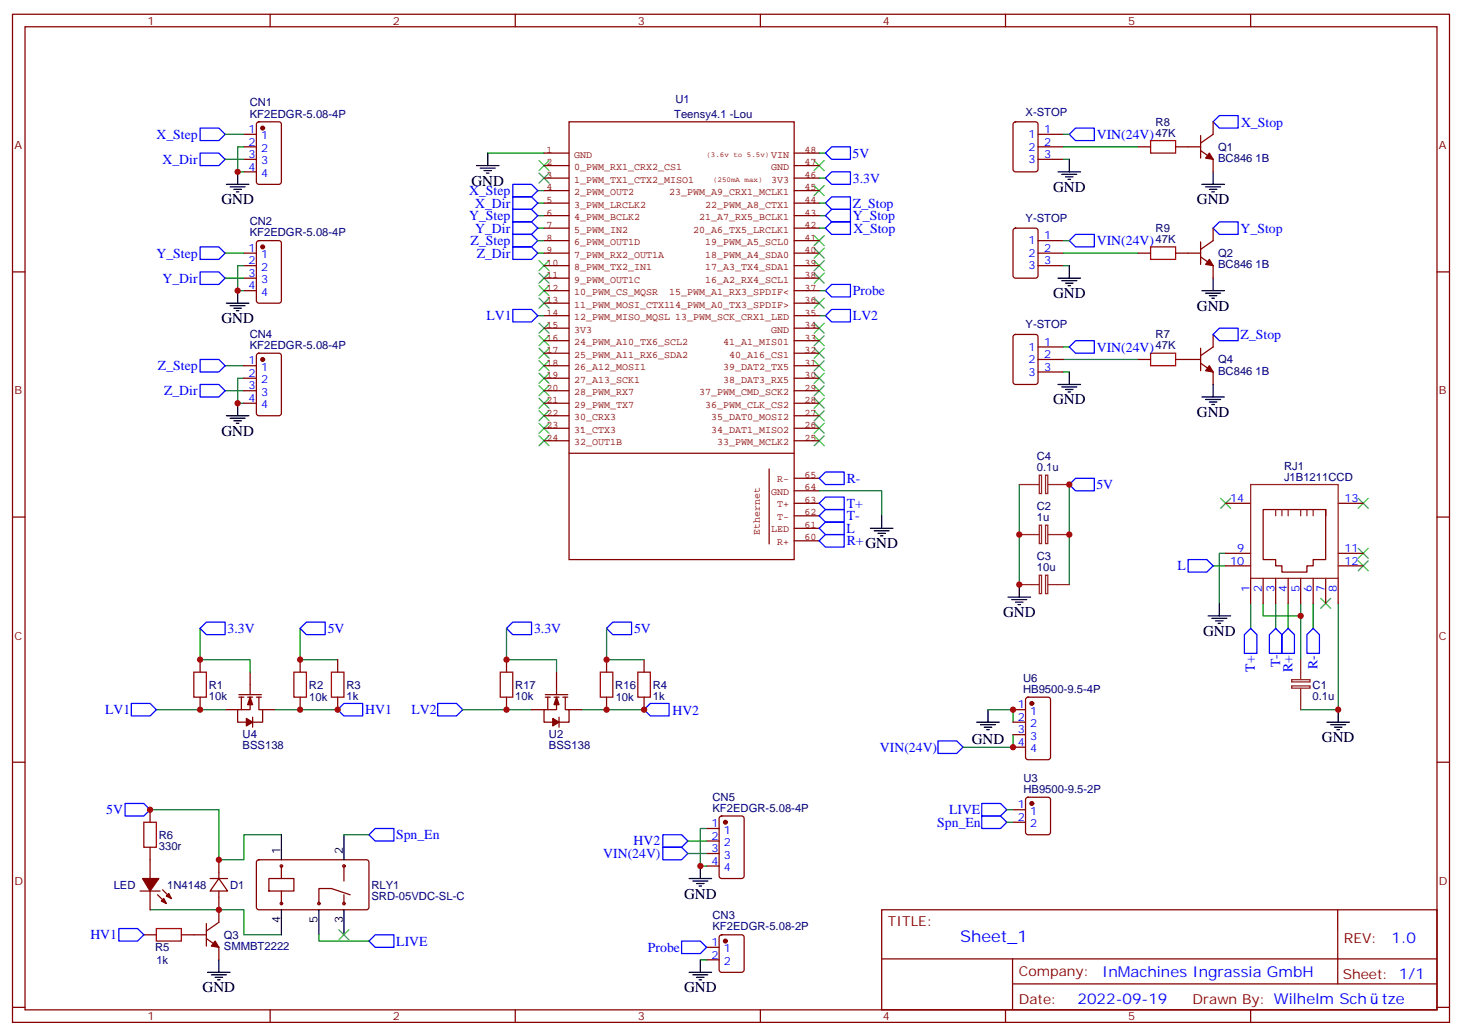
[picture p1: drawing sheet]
<svg xmlns="http://www.w3.org/2000/svg" width="412mm" height="292mm" viewBox="0 0 412 292" stroke-linecap="round" stroke-linejoin="round" font-family="sans-serif">
<g fill="none" stroke="#870000" stroke-width=".35">
<path d="M3.5 4h405.4v284.4h-405.4zM7.1 7.5h398.2v277.3h-398.2zM76.2 4v3.5M145.3 4v3.5M214.5 4v3.5M283.6 4v3.5M352.8 4v3.5M68.8 37.9h3.5M72.6 34.6l.4-.2h5.7l.6 .4 .1 16.5-.5 .6-5.9 .1-.6-.5-.1-16.4zM286 34.6l.5-.2h5.6l.7 .4v13l-.5 .6-5.8 .1-.7-.5v-12.9zM292.8 37.9h7.1M338.7 38.2v6.4"/>
<path d="M342.2 34.4v3.5l-3.5 2.5M68.8 41.4h3.5M68.8 44.9h3.5M68.8 48.5h3.5M292.8 41.4h7.1M292.8 44.9h7.1M321 41.4h3.6M331.6 41.4h7.1M338.7 42.5l3.5 2.4v3.6M3.5 76.7h3.6M68.8 71.4h3.5M68.8 74.9h3.5"/>
<path d="M68.8 78.5h3.5M72.6 68.1l.4-.2h5.7l.6 .4 .1 16.5-.5 .7h-5.9l-.6-.4-.1-16.5zM286 64.6l.5-.3h5.6l.7 .5v13l-.5 .6-5.8 .1-.7-.5v-12.9zM292.8 67.9h7.1M292.8 71.4h7.1M292.8 74.9h7.1M321 71.4h3.6M331.6 71.4h7.1M338.7 72.5l3.5 2.4v3.6M338.7 68.2v6.4M342.2 64.3v3.6l-3.5 2.4M405.3 76.7h3.6"/>
<path d="M68.8 82h3.5M72.6 99.8l.4-.2h5.7l.6 .5 .1 16.5-.5 .6-5.9 .1-.6-.5-.1-16.5zM286 94.5l.5-.2h5.6l.7 .5v12.9l-.5 .7h-5.8l-.7-.4v-13zM292.8 97.9h7.1M338.7 98.2v6.4M342.2 94.3v3.6l-3.5 2.4M68.8 103.2h3.5M68.8 106.7h3.5M68.8 110.2h3.5M68.8 113.7h3.5M292.8 101.4h7.1M292.8 104.9h7.1"/>
<path d="M321 101.4h3.6M331.6 101.4h7.1M338.7 102.4l3.5 2.5v3.5M3.5 145.8h3.6M345.7 142h7.1M345.7 156.1h7.1M345.7 159.6h7.1M373.9 143.7h-17.6v14.1h3.5v1.8h1.8v1.8h7.1v-1.8h1.7v-1.8h3.5v-14.1v1.8M377.5 142h7M377.5 156.1h7M377.5 159.6h7M405.3 145.8h3.6"/>
<path d="M352.8 163.1v7.1M356.3 163.1v7.1M359.8 163.1v7.1M363.4 163.1v7.1M366.9 163.1v7.1M370.4 163.1v7.1M373.9 163.1v7.1M377.5 163.1v7.1M56.4 186.1v3.5M56.4 196.6v3.6M67.4 196.6h1.4M67.4 195.9h6.3"/>
<path d="M68.1 196.6v3.6M69.8 196.6h1.5M70.6 196.6v3.6h-3.6v3.5h3.6M70.6 189.6v6.3M72.3 196.6h1.4M73 196.6v3.6h1.1v3.5h-2.8M84.7 186.1v3.5M84.7 196.6v3.6M95.2 186.1v3.5M95.2 196.6v3.6M142.9 186.1v3.5M142.9 196.6v3.6"/>
<path d="M153.8 196.6h1.4M153.8 195.9h6.4M154.5 196.6v3.6M156.3 196.6h1.4M157 196.6v3.6h-3.5v3.5h3.5M157 189.6v6.3M158.7 196.6h1.5M159.5 196.6v3.6h1v3.5h-2.8M171.1 186.1v3.5M171.1 196.6v3.6M181.7 186.1v3.5M181.7 196.6v3.6"/>
<path d="M289.5 196.8l.5-.2h5.6l.7 .5v16.5l-.4 .6-5.9 .1-.7-.5v-16.5zM3.5 215h3.6M63.5 200.2h3.5M71.3 202.3v2.8M74.1 200.2h3.5M149.9 200.2h3.6M157.7 202.3v2.8M160.5 200.2h3.5M285.8 200.2h3.5M285.8 203.7h3.5M285.8 207.2h3.5M285.8 210.7h3.5"/>
<path d="M405.3 215h3.6M42.3 228.4v3.5M42.3 239v8.8M199.3 233.7h3.5M199.3 237.2h3.5M203.1 230.4l.5-.2h5.6l.6 .4 .1 16.5-.5 .6-5.8 .1-.7-.5-.1-16.4zM285.8 228.4h3.5M285.8 231.9h3.5M289.5 225.1l.5-.2h5.6l.7 .4v9.4l-.4 .7h-5.9l-.7-.4v-9.4zM39.5 251.3h5.7M42.3 251.3v5.3M44.4 252.4l2.5 2.4"/>
<path d="M45.9 251l2.4 2.4M59.3 247.8h4.9M61.7 247.8l2.5 3.5h-4.9zM61.7 242.5v5.3M61.7 251.3v8.8l-3.5 2.5M72.6 242.7l.4-.2 30.6 .1 .5 .6-.1 13-.6 .4-30.6-.1-.5-.6v-12.7zM75.8 247.8h7.1v3.5h-7.1zM79.4 244.3v3.5M79.4 251.3v3.5M97 244.3v4.2M97 252.4v2.4M98.8 252.4l-5.3-1.8h-3.5v4.2"/>
<path d="M199.3 240.7h3.5M199.3 244.3h3.5M248.7 256.6h156.6v28.2h-156.6zM377.3 256.6v20.9M40.6 263.7h3.5M51.2 263.7h7M58.2 264.7l3.5 2.5v3.5M58.2 260.5v6.3M199.3 267.2h3.5M199.3 270.7h3.5M203.1 263.9l.5-.2h5.6l.6 .4 .1 9.4-.5 .7h-5.8l-.7-.4-.1-9.4zM248.7 270.5h156.5"/>
<path d="M285.6 277.5h119.6M285.6 270.5v14.1M3.5 284.1h3.6M76.2 284.8v3.6M145.3 284.8v3.6M214.5 284.8v3.6M283.6 284.8v3.6M352.8 284.8v3.6M405.3 284.1h3.6"/>
<circle cx="79.4" cy="254.8" r=".35"/>
<circle cx="79.4" cy="244.3" r=".35"/>
<circle cx="90" cy="254.8" r=".35"/>
<circle cx="97" cy="254.8" r=".35"/>
<circle cx="97" cy="244.3" r=".35"/>
</g>
<g fill="none" stroke="#00f" stroke-width=".35">
<path d="M56.4 36.1h5.3l1.8 1.8-1.8 1.8h-5.3zM303.4 36.1h5.3v3.6h-5.3l-1.8-1.8zM342.2 34.4l1.8-1.8h5.2v3.5h-5.2zM56.4 43.2h5.3l1.8 1.7-1.8 1.8h-5.3zM144.6 59.1h5.3l1.8 1.7-1.8 1.8h-5.3zM144.6 52h5.3l1.8 1.8-1.8 1.7h-5.3zM144.6 55.5h5.3l1.8 1.8-1.8 1.8h-5.3zM232.8 43.2l1.8-1.8h5.3v3.5h-5.3zM232.8 50.2l1.8-1.7h5.3v3.5h-5.3zM232.8 57.3l1.8-1.8h5.3v3.6h-5.3zM56.4 69.6h5.3l1.8 1.8-1.8 1.8h-5.3zM56.4 76.7h5.3l1.8 1.8-1.8 1.7h-5.3z"/>
<path d="M144.6 62.6h5.3l1.8 1.7-1.8 1.8h-5.3zM144.6 66.1h5.3l1.8 1.8-1.8 1.7h-5.3zM144.6 69.6h5.3l1.8 1.8-1.8 1.8h-5.3zM232.8 60.8l1.8-1.7h5.3v3.5h-5.3zM232.8 64.3l1.8-1.7h5.3v3.5h-5.3zM301.6 67.9l1.8-1.8h5.3v3.5h-5.3zM342.2 64.3l1.8-1.7h5.2v3.5h-5.2zM144.6 87.3h5.3l1.8 1.7-1.8 1.8h-5.3zM232.8 89l1.8-1.7h5.3v3.5h-5.3zM232.8 82l1.8-1.8h5.3v3.5h-5.3zM301.6 97.9l1.8-1.8h5.3v3.5h-5.3zM342.2 94.3l1.8-1.7h5.2v3.5h-5.2z"/>
<path d="M56.4 108.4h5.3l1.8 1.8-1.8 1.8h-5.3zM56.4 101.4h5.3l1.8 1.8-1.8 1.7h-5.3zM231.1 134.9l1.7-1.8h5.3v3.6h-5.3zM303.4 134.9h5.3v3.5h-5.3l-1.8-1.7zM231.1 149l1.7-1.8h5.3v3.6h-5.3zM231.1 152.5l1.7-1.7h5.3v3.5h-5.3zM231.1 145.5l1.7-1.8h5.3v3.5h-5.3zM231.1 142l1.7-1.8h5.3v3.5h-5.3zM335.1 157.8h5.3l1.8 1.8-1.8 1.8h-5.3zM56.4 177.2l1.8-1.7h5.3v3.5h-5.3zM84.7 177.2l1.7-1.7h5.3v3.5h-5.3zM142.9 177.2l1.7-1.7h5.3v3.5h-5.3z"/>
<path d="M171.1 177.2l1.8-1.7h5.3v3.5h-5.3zM352.8 177.2l1.7 1.8v5.3h-3.5v-5.3zM359.8 177.2l1.8 1.8v5.3h-3.5v-5.3zM363.4 177.2l1.7 1.8v5.3h-3.5v-5.3zM370.4 177.2l1.8 1.8v5.3h-3.5v-5.3zM37 198.4h5.3l1.8 1.8-1.8 1.7h-5.3zM123.5 198.4h5.3l1.7 1.8-1.7 1.7h-5.3zM95.2 200.2l1.8-1.8h5.3v3.5h-5.3zM181.7 200.2l1.7-1.8h5.3v3.5h-5.3zM264.6 209h5.3l1.7 1.7-1.7 1.8h-5.3zM35.3 226.6h5.3l1.7 1.8-1.7 1.8h-5.3zM104.1 235.4l1.7-1.7h5.3v3.5h-5.3z"/>
<path d="M187 235.4h5.3l1.7 1.8-1.7 1.8h-5.3zM187 239h5.3l1.7 1.7-1.7 1.8h-5.3zM276.9 226.6h5.3l1.8 1.8-1.8 1.8h-5.3zM276.9 230.2h5.3l1.8 1.7-1.8 1.8h-5.3zM33.5 261.9h5.3l1.8 1.8-1.8 1.7h-5.3zM104.1 265.4l1.7-1.7h5.3v3.5h-5.3zM192.3 265.4h5.3l1.7 1.8-1.7 1.8h-5.3z"/>
</g>
<g fill="none" stroke="#000" stroke-width=".35">
<path d="M63.9 52h6.3M64.9 52.7h4.2M66 53.4h2.1M66.7 54.1h.7M67 48.5v3.5M134.4 46.7h6.4M135.5 47.4h4.2M136.5 48.1h2.1M137.2 48.8h.7M137.6 43.2v3.5M298.4 48.5h6.4M299.5 49.2h4.2"/>
<path d="M300.6 49.9h2.1M301.3 50.6h.7M301.6 44.9v3.6M339 52h6.4M340.1 52.7h4.2M341.1 53.4h2.2M341.8 54.1h.7M342.2 48.5v3.5M298.4 78.5h6.4M299.5 79.2h4.2M300.6 79.9h2.1M301.6 74.9v3.6"/>
<path d="M342.2 78.5v3.5M63.9 85.5h6.3M64.9 86.2h4.2M66 86.9h2.1M66.7 87.6h.7M67 82v3.5M301.3 80.6h.7M339 82h6.4M340.1 82.7h4.2M341.1 83.4h2.2M341.8 84.1h.7M63.9 117.3h6.3"/>
<path d="M64.9 118h4.2M66 118.7h2.1M66.7 119.4h.7M67 113.7v3.6M298.4 108.4h6.4M299.5 109.1h4.2M300.6 109.9h2.1M301.3 110.6h.7M301.6 104.9v3.5M339 112h6.4M340.1 112.7h4.2M341.1 113.4h2.2"/>
<path d="M341.8 114.1h.7M342.2 108.4v3.6M245.5 149h6.4M246.6 149.7h4.2M247.6 150.4h2.2M248.4 151.1h.7M248.7 145.5v3.5M284.3 168.4h6.4M285.4 169.1h4.2M286.5 169.8h2.1M287.2 170.5h.7M287.5 164.9v3.5"/>
<path d="M340.8 173.7h6.3M341.8 174.4h4.3M342.9 175.1h2.1M343.6 175.8h.7M344 170.2v3.5M275.5 203.7h6.4M276.6 204.4h4.2M277.6 205.1h2.2M278.3 205.8h.7M278.7 200.2v3.5M374.3 203.7h6.3M375.4 204.4h4.2"/>
<path d="M376.4 205.1h2.1M377.1 205.8h.7M377.5 200.2v3.5M79.4 235.4v7.1M97 235.4v7.1M79.4 256.6v7.1M90 256.6v7.1M97 256.6v7.1M194.4 247.8h6.3M195.4 248.5h4.3M196.5 249.2h2.1M197.2 249.9h.7"/>
<path d="M197.6 244.3v3.5M58.6 274.2h6.3M59.6 275h4.3M60.7 275.7h2.1M61.4 276.4h.7M61.7 270.7v3.5M194.4 274.2h6.3M195.4 275h4.3M196.5 275.7h2.1M197.2 276.4h.7M197.6 270.7v3.5"/>
</g>
<g fill="none" stroke="#3c3" stroke-width=".35">
<path d="M152 45.3l2.9 2.8M152 48.8l2.9 2.8M154.9 45.3l-2.9 2.8M154.9 48.8l-2.9 2.8M229.7 45.3l2.8 2.8M229.7 52.4l2.8 2.8M232.5 45.3l-2.8 2.8M232.5 52.4l-2.8 2.8M152 77l2.9 2.9M152 73.5l2.9 2.8M154.9 77l-2.9 2.9M154.9 73.5l-2.9 2.8"/>
<path d="M229.7 77l2.8 2.9M229.7 66.5l2.8 2.8M229.7 70l2.8 2.8M229.7 73.5l2.8 2.8M232.5 77l-2.8 2.9M232.5 66.5l-2.8 2.8M232.5 70l-2.8 2.8M232.5 73.5l-2.8 2.8M152 98.2l2.9 2.8M152 84.1l2.9 2.8M152 80.6l2.9 2.8M152 94.7l2.9 2.8"/>
<path d="M152 91.2l2.9 2.8M154.9 98.2l-2.9 2.8M154.9 84.1l-2.9 2.8M154.9 80.6l-2.9 2.8M154.9 94.7l-2.9 2.8M154.9 91.2l-2.9 2.8M229.7 94.7l2.8 2.8M229.7 91.2l2.8 2.8M229.7 84.1l2.8 2.8M229.7 98.2l2.8 2.8M232.5 94.7l-2.8 2.8M232.5 91.2l-2.8 2.8"/>
<path d="M232.5 84.1l-2.8 2.8M232.5 98.2l-2.8 2.8M152 119.4l2.9 2.8M152 115.9l2.9 2.8M152 112.3l2.9 2.8M152 108.8l2.9 2.8M152 101.7l2.9 2.9M152 105.3l2.9 2.8M154.9 119.4l-2.9 2.8M154.9 115.9l-2.9 2.8M154.9 112.3l-2.9 2.8M154.9 108.8l-2.9 2.8"/>
<path d="M154.9 101.7l-2.9 2.9M154.9 105.3l-2.9 2.8M229.7 115.9l2.8 2.8M229.7 119.4l2.8 2.8M229.7 101.7l2.8 2.9M229.7 105.3l2.8 2.8M229.7 108.8l2.8 2.8M229.7 112.3l2.8 2.8M232.5 115.9l-2.8 2.8M232.5 119.4l-2.8 2.8M232.5 101.7l-2.8 2.9M232.5 105.3l-2.8 2.8"/>
<path d="M232.5 108.8l-2.8 2.8M232.5 112.3l-2.8 2.8M152 122.9l2.9 2.8M154.9 122.9l-2.9 2.8M229.7 122.9l2.8 2.8M232.5 122.9l-2.8 2.8M344.3 140.5l2.8 2.9M347.1 140.5l-2.8 2.9M383.1 140.5l2.8 2.9M383.1 154.7l2.8 2.8M383.1 158.2l2.8 2.8M385.9 140.5l-2.8 2.9"/>
<path d="M385.9 154.7l-2.8 2.8M385.9 158.2l-2.8 2.8M372.5 168.8l2.9 2.8M375.4 168.8l-2.9 2.8M95.6 262.3l2.8 2.8M98.4 262.3l-2.8 2.8"/>
</g>
<g fill="none" stroke="#008700" stroke-width=".35">
<path d="M63.5 37.9h5.3M299.9 37.9h1.7M63.5 44.9h5.3M68.8 41.4h-1.8v7.1h1.8M137.6 43.2h15.9M151.7 53.8h1.8M151.7 57.3h1.8M231.1 43.2h1.7M231.1 57.3h1.7M231.1 50.2h1.7M299.9 44.9h1.7M63.5 78.5h5.3"/>
<path d="M63.5 71.4h5.3M68.8 74.9h-1.8v7.1h1.8M151.7 60.8h1.8M151.7 64.3h1.8M151.7 67.9h1.8M151.7 71.4h1.8M231.1 60.8h1.7M231.1 64.3h1.7M299.9 67.9h1.7M299.9 74.9h1.7M151.7 89h1.8M231.1 89h1.7"/>
<path d="M231.1 82h1.7M299.9 97.9h1.7M63.5 103.2h5.3M63.5 110.2h5.3M68.8 106.7h-1.8v7h1.8M299.9 104.9h1.7M231.1 138.4h17.6v7.1M287.5 136.7v28.2M301.6 136.7v28.2M342.2 159.6h3.5M345.7 156.1h-1.7v14.1M56.4 177.2v8.9h14.2v3.5"/>
<path d="M84.7 177.2v8.9h10.5M142.9 177.2v8.9h14.1v3.5M171.1 177.2v8.9h10.6M352.8 170.2v7M356.3 170.2v3.5h10.6v-3.5M359.8 170.2v7M363.4 170.2v7M366.9 173.7v12.4M370.4 170.2v7M377.5 170.2v30h-10.6M44.1 200.2h19.4M77.6 200.2h17.6"/>
<path d="M130.5 200.2h19.4M164 200.2h17.7M278.7 200.2h7.1v3.5M285.8 207.2v3.5h-14.2M42.3 228.4h19.4v14.1h7.1v-7.1h10.6M97 235.4h7.1M194 237.2h5.3M199.3 233.7h-1.7v10.6h1.7M284 228.4h1.8M284 231.9h1.8M42.3 256.6h26.5v7.1h10.6M194 240.7h5.3"/>
<path d="M90 263.7v1.7h14.1M197.6 270.7h1.7"/>
</g>
<path d="M324.6 39.7h7v3.5h-7zM324.6 69.6h7v3.6h-7zM324.6 99.6h7v3.6h-7zM54.7 189.6h3.5v7h-3.5zM82.9 189.6h3.5v7h-3.5zM93.5 189.6h3.5v7h-3.5zM141.1 189.6h3.5v7h-3.5zM169.3 189.6h3.6v7h-3.6zM179.9 189.6h3.5v7h-3.5zM40.6 231.9h3.5v7.1h-3.5zM44.1 261.9h7.1v3.5h-7.1z" fill="none" stroke="#a10000" stroke-width=".35"/>
<path d="M299.9 41.4h21.1M299.9 71.4h21.1M299.9 101.4h21.1" fill="none" stroke="#008500" stroke-width=".35"/>
<g fill="#870000" stroke="#870000" stroke-width=".35">
<path d="M341.1 43.2l1.1 1.7-2.1-.3z"/>
<path d="M341.1 73.2l1.1 1.7-2.1-.3z"/>
<path d="M69.5 202.6l1.8 1.1-1.8 1.1z"/>
<path d="M70.6 196.6l.7 2.2h-1.5z"/>
<path d="M60.7 265.4l1 1.8-2.1-.4z"/>
<path d="M341.1 103.2l1.1 1.7-2.1-.3z"/>
<path d="M155.9 202.6l1.8 1.1-1.8 1.1z"/>
<path d="M157 196.6l.7 2.2h-1.4z"/>
<path d="M45.5 254.1l.7-.7 .7 1.4z"/>
<path d="M46.9 252.7l.7-.7 .7 1.4z"/>
<path d="M40.2 247.8h4.6l-2.5 3.5z"/>
<circle cx="74.1" cy="36.1" r=".53"/>
<circle cx="74.1" cy="69.6" r=".53"/>
<circle cx="291" cy="198.4" r=".53"/>
<circle cx="74.1" cy="101.4" r=".53"/>
<circle cx="291" cy="226.6" r=".53"/>
<circle cx="204.6" cy="231.9" r=".53"/>
<circle cx="204.6" cy="265.4" r=".53"/>
</g>
<g fill="none" stroke="#8c2424" stroke-width=".35">
<path d="M287.5 136.7h5.7M293.2 134h.6v5.2h-.6zM294.9 134h.7v5.2h-.7zM295.6 136.7h6M352.8 136.7h24.7v26.4h-24.7zM287.5 150.8h5.7M293.2 148.1h.6v5.2h-.6zM294.9 148.1h.7v5.2h-.7zM295.6 150.8h6M359.8 143.7v1.8M361.6 143.7v1.8M363.4 143.7v1.8"/>
<path d="M366.9 143.7v1.8M368.7 143.7v1.8M370.4 143.7v1.8M287.5 164.9h5.7M293.2 162.2h.6v5.2h-.6zM294.9 162.2h.7v5.2h-.7zM295.6 164.9h6M364.3 193.5h5.2v.6h-5.2zM364.3 191.7h5.2v.6h-5.2zM366.9 186.1v5.6M366.9 194.2v6"/>
</g>
<g fill="none" stroke="#850000" stroke-width=".35">
<path d="M160.5 34.4h63.5v123.4h-63.5zM153.5 57.3h7M153.5 53.8h7M153.5 50.2h7M153.5 46.7h7M153.5 43.2h7M224 57.3h7.1M224 53.8h7.1M224 50.2h7.1M224 46.7h7.1M224 43.2h7.1M153.5 74.9h7"/>
<path d="M153.5 78.5h7M153.5 71.4h7M153.5 67.9h7M153.5 64.3h7M153.5 60.8h7M224 74.9h7.1M224 78.5h7.1M224 71.4h7.1M224 67.9h7.1M224 64.3h7.1M224 60.8h7.1M153.5 82h7"/>
<path d="M153.5 85.5h7M153.5 89h7M153.5 92.6h7M153.5 96.1h7M153.5 99.6h7M224 82h7.1M224 85.5h7.1M224 89h7.1M224 92.6h7.1M224 96.1h7.1M224 99.6h7.1M153.5 103.2h7"/>
<path d="M153.5 106.7h7M153.5 110.2h7M153.5 113.7h7M153.5 117.3h7M224 103.2h7.1M224 106.7h7.1M224 110.2h7.1M224 113.7h7.1M224 117.3h7.1M153.5 120.8h7M153.5 124.3h7M160.5 127.8h63.5"/>
<path d="M164 120.8h.1M217 132.3v21.1M224 120.8h7.1M224 124.3h7.1M224 138.4h7.1M224 134.9h7.1M224 152.5h7.1M224 149h7.1M224 145.5h7.1M224 142h7.1"/>
</g>
<g fill="#c00">
<circle cx="56.4" cy="186.1" r=".88"/>
<circle cx="84.7" cy="200.2" r=".88"/>
<circle cx="56.4" cy="200.2" r=".88"/>
<circle cx="95.3" cy="200.2" r=".88"/>
<circle cx="84.7" cy="186.1" r=".88"/>
<circle cx="61.7" cy="242.5" r=".88"/>
<circle cx="61.7" cy="256.6" r=".88"/>
<circle cx="42.3" cy="228.4" r=".88"/>
<circle cx="67" cy="48.5" r=".88"/>
<circle cx="67" cy="82" r=".88"/>
<circle cx="285.8" cy="210.7" r=".88"/>
<circle cx="285.8" cy="200.2" r=".88"/>
<circle cx="67" cy="113.7" r=".88"/>
<circle cx="171.1" cy="186.1" r=".88"/>
<circle cx="181.7" cy="200.2" r=".88"/>
<circle cx="142.9" cy="200.2" r=".88"/>
<circle cx="171.1" cy="200.2" r=".88"/>
<circle cx="142.9" cy="186.1" r=".88"/>
<circle cx="287.5" cy="150.8" r=".88"/>
<circle cx="287.5" cy="164.9" r=".88"/>
<circle cx="301.6" cy="136.7" r=".88"/>
<circle cx="301.6" cy="150.8" r=".88"/>
<circle cx="197.6" cy="244.3" r=".88"/>
<circle cx="377.5" cy="200.2" r=".88"/>
<circle cx="366.9" cy="173.7" r=".88"/>
</g>
<text font-size="4.6" fill="#00f" x="270.8" y="265.6">Sheet_1</text>
<g font-size="4.2">
<text x="133" y="52.4">GND</text>
<text x="62.4" y="57.6">GND</text>
<text x="297" y="54.1">GND</text>
<text x="337.6" y="57.6">GND</text>
<text x="297" y="84.1">GND</text>
<text x="337.6" y="87.6">GND</text>
<text x="62.4" y="91.2">GND</text>
<text x="297" y="114.1">GND</text>
<text x="337.6" y="117.6">GND</text>
<text x="62.4" y="122.9">GND</text>
<text x="282.9" y="174.1">GND</text>
<text x="339.4" y="179.4">GND</text>
<text x="274.1" y="209.8">GND</text>
<text x="372.9" y="209.3">GND</text>
<text x="193" y="253.4">GND</text>
<text x="57.1" y="279.9">GND</text>
<text x="193" y="279.9">GND</text>
</g>
<g font-size="4.2" fill="#00f">
<text x="392.5" y="265.9">1.0</text>
<text x="310.9" y="275.4">InMachines Ingrassia GmbH</text>
<text x="304" y="283.2">2022-09-19</text>
<text x="389.8" y="283.2">tze</text>
</g>
<g font-size="3.9" fill="#00f">
<text x="350.1" y="35.7">X_Stop</text>
<text x="44.1" y="39.1">X_Step</text>
<text x="309.4" y="39.2">VIN(24V)</text>
<text x="45.8" y="46.2">X_Dir</text>
<text x="240.5" y="44.6">5V</text>
<text x="240.6" y="51.6">3.3V</text>
<text x="132.3" y="55">X_Step</text>
<text x="134" y="58.5">X_Dir</text>
<text x="240.6" y="58.6">Z_Stop</text>
<text x="132.3" y="62.1">Y_Step</text>
<text x="134" y="65.6">Y_Dir</text>
<text x="240.6" y="62.1">Y_Stop</text>
<text x="240.7" y="65.7">X_Stop</text>
<text x="350" y="65.7">Y_Stop</text>
<text x="132.8" y="69.1">Z_Step</text>
<text x="309.4" y="69.2">VIN(24V)</text>
<text x="44.1" y="72.7">Y_Step</text>
<text x="134.5" y="72.6">Z_Dir</text>
<text x="45.8" y="79.7">Y_Dir</text>
<text x="240.6" y="83.2">Probe</text>
<text x="137.2" y="90.3">LV1</text>
<text x="240.6" y="90.3">LV2</text>
<text x="350" y="95.6">Z_Stop</text>
<text x="309.4" y="99.2">VIN(24V)</text>
<text x="44.6" y="104.4">Z_Step</text>
<text x="46.3" y="111.4">Z_Dir</text>
<text x="238.8" y="136.2">R-</text>
<text x="238.8" y="143.3">T+</text>
<text x="309.3" y="138.1">5V</text>
<text x="238.8" y="146.8">T-</text>
<text x="238.8" y="150.3">L</text>
<text x="238.8" y="153.8">R+GND</text>
<text x="332.1" y="160.9">L</text>
<text x="64.2" y="178.5">3.3V</text>
<text x="92.4" y="178.5">5V</text>
<text x="150.6" y="178.5">3.3V</text>
<text x="178.9" y="178.5">5V</text>
<text x="354" y="189.4" transform="rotate(-90 354 189.4)">T+</text>
<text x="361.1" y="188.2" transform="rotate(-90 361.1 188.2)">T-</text>
<text x="364.6" y="189.6" transform="rotate(-90 364.6 189.6)">R+</text>
<text x="371.6" y="188.8" transform="rotate(-90 371.6 188.8)">R-</text>
<text x="29.6" y="201.4">LV1</text>
<text x="103" y="201.4">HV1</text>
<text x="116.1" y="201.4">LV2</text>
<text x="189.7" y="201.6">HV2</text>
<text x="248.2" y="212">VIN(24V)</text>
<text x="30" y="229.7">5V</text>
<text x="264.4" y="233.1">Spn_En</text>
<text x="267.7" y="229.6">LIVE</text>
<text x="111.7" y="236.8">Spn_En</text>
<text x="178.7" y="238.4">HV2</text>
<text x="170.2" y="242">VIN(24V)</text>
<text x="25.5" y="264.9">HV1</text>
<text x="111.8" y="266.7">LIVE</text>
<text x="182.8" y="268.4">Probe</text>
</g>
<g font-size="3.9" fill="#800">
<text x="250.5" y="261.2">TITLE:</text>
<text x="379.1" y="265.9">REV:</text>
<text x="287.4" y="275.4">Company:</text>
<text x="378.7" y="276">Sheet: 1/1</text>
<text x="287.4" y="283.1">Date:</text>
<text x="336.4" y="283.2">Drawn By: Wilhelm Sch</text>
</g>
<g font-size="3.2" fill="#800">
<text x="41.6" y="7">1</text>
<text x="110.8" y="7">2</text>
<text x="179.9" y="7">3</text>
<text x="249.1" y="7">4</text>
<text x="318.2" y="7">5</text>
<text x="4.1" y="42.1">A</text>
<text x="405.9" y="42.1">A</text>
<text x="4.1" y="111.3">B</text>
<text x="405.9" y="111.3">B</text>
<text x="4.1" y="180.4">C</text>
<text x="405.9" y="180.4">C</text>
<text x="4.1" y="249.6">D</text>
<text x="405.9" y="249.6">D</text>
<text x="41.6" y="287.8">1</text>
<text x="110.8" y="287.8">2</text>
<text x="179.9" y="287.8">3</text>
<text x="249.1" y="287.8">4</text>
<text x="318.2" y="287.8">5</text>
</g>
<g font-size="3.2" fill="#000080">
<text x="190.5" y="29.1">U1</text>
<text x="70.4" y="33.2">KF2EDGR-5.08-4P</text>
<text x="70.4" y="30">CN1</text>
<text x="190.2" y="33.3">Teensy4.1 -Lou</text>
<text x="289.3" y="32.6">X-STOP</text>
<text x="326" y="35.4">R8</text>
<text x="326" y="38.6">47K</text>
<text x="343.6" y="45.7">BC846 1B</text>
<text x="343.6" y="42.5">Q1</text>
<text x="70.4" y="63.5">CN2</text>
<text x="289.3" y="62.6">Y-STOP</text>
<text x="326" y="65.4">R9</text>
<text x="70.4" y="66.7">KF2EDGR-5.08-4P</text>
<text x="326" y="68.6">47K</text>
<text x="343.6" y="75.7">BC846 1B</text>
<text x="343.6" y="72.5">Q2</text>
<text x="70.4" y="95.3">CN4</text>
<text x="289.3" y="92.6">Y-STOP</text>
<text x="326" y="95.4">R7</text>
<text x="70.4" y="98.4">KF2EDGR-5.08-4P</text>
<text x="326" y="98.6">47K</text>
<text x="343.6" y="105.7">BC846 1B</text>
<text x="343.6" y="102.5">Q4</text>
<text x="292.5" y="129.8">C4</text>
<text x="292.5" y="133">0.1u</text>
<text x="362.2" y="135.6">J1B1211CCD</text>
<text x="362.2" y="132.5">RJ1</text>
<text x="292.5" y="143.9">C2</text>
<text x="292.5" y="147.1">1u</text>
<text x="292.5" y="161.2">10u</text>
<text x="292.5" y="158">C3</text>
<text x="58.9" y="197.4">10k</text>
<text x="58.9" y="194.2">R1</text>
<text x="87.1" y="194.2">R2</text>
<text x="87.2" y="197.8">10k</text>
<text x="97.7" y="197.4">1k</text>
<text x="97.7" y="194.2">R3</text>
<text x="145.3" y="197.4">10k</text>
<text x="145.3" y="194.2">R17</text>
<text x="173.6" y="194.2">R16</text>
<text x="173.7" y="197.8">10k</text>
<text x="184.1" y="197.4">1k</text>
<text x="184.1" y="194.2">R4</text>
<text x="288.6" y="195.6">HB9500-9.5-4P</text>
<text x="288.6" y="192.4">U6</text>
<text x="370.2" y="197.4">0.1u</text>
<text x="370.2" y="194.2">C1</text>
<text x="68.4" y="208.2">U4</text>
<text x="154.9" y="208.2">U2</text>
<text x="68.4" y="211.3">BSS138</text>
<text x="154.9" y="211.3">BSS138</text>
<text x="288.7" y="220.6">U3</text>
<text x="201" y="225.8">CN5</text>
<text x="288.7" y="223.8">HB9500-9.5-2P</text>
<text x="201" y="229">KF2EDGR-5.08-4P</text>
<text x="44.8" y="239.7">330r</text>
<text x="44.8" y="236.6">R6</text>
<text x="32.1" y="250.7">LED</text>
<text x="47.2" y="250.7">1N4148</text>
<text x="64.9" y="250.7">D1</text>
<text x="104.8" y="250.7">RLY1</text>
<text x="104.8" y="253.9">SRD-05VDC-SL-C</text>
<text x="201" y="262.4">KF2EDGR-5.08-2P</text>
<text x="201" y="259.2">CN3</text>
<text x="43.8" y="268.3">R5</text>
<text x="63.1" y="268">SMMBT2222</text>
<text x="63.1" y="264.8">Q3</text>
<text x="44.1" y="271.9">1k</text>
</g>
<g font-size="3.2" fill="#00f">
<text x="70.1" y="37.5">1</text>
<text x="70.1" y="41.1">2</text>
<text x="73.6" y="39.3">1</text>
<text x="290.1" y="38.9">1</text>
<text x="294.6" y="37.5">1</text>
<text x="294.6" y="41.1">2</text>
<text x="70.1" y="44.6">3</text>
<text x="73.6" y="42.8">2</text>
<text x="73.6" y="46.4">3</text>
<text x="290.1" y="42.5">2</text>
<text x="290.1" y="46">3</text>
<text x="294.6" y="44.6">3</text>
<text x="70.1" y="48.1">4</text>
<text x="73.6" y="49.9">4</text>
<text x="70.1" y="71">1</text>
<text x="290.1" y="68.9">1</text>
<text x="294.6" y="67.5">1</text>
<text x="294.6" y="71">2</text>
<text x="70.1" y="74.6">2</text>
<text x="73.6" y="72.8">1</text>
<text x="73.6" y="76.3">2</text>
<text x="290.1" y="72.5">2</text>
<text x="290.1" y="76">3</text>
<text x="294.6" y="74.6">3</text>
<text x="70.1" y="78.1">3</text>
<text x="70.1" y="81.6">4</text>
<text x="73.6" y="79.9">3</text>
<text x="73.6" y="83.4">4</text>
<text x="290.1" y="98.9">1</text>
<text x="294.6" y="97.5">1</text>
<text x="294.6" y="101">2</text>
<text x="70.1" y="102.8">1</text>
<text x="70.1" y="106.3">2</text>
<text x="73.6" y="104.6">1</text>
<text x="290.1" y="102.4">2</text>
<text x="290.1" y="106">3</text>
<text x="294.6" y="104.6">3</text>
<text x="70.1" y="109.9">3</text>
<text x="70.1" y="113.4">4</text>
<text x="73.6" y="108.1">2</text>
<text x="73.6" y="111.6">3</text>
<text x="73.6" y="115.1">4</text>
<text x="347" y="141.6">14</text>
<text x="379.2" y="141.6">13</text>
<text x="349" y="155.7">9</text>
<text x="379.2" y="155.7">11</text>
<text x="347" y="159.2">10</text>
<text x="379.2" y="159.2">12</text>
<text x="352.4" y="166.9" transform="rotate(-90 352.4 166.9)">1</text>
<text x="356" y="166.9" transform="rotate(-90 356 166.9)">2</text>
<text x="359.5" y="166.9" transform="rotate(-90 359.5 166.9)">3</text>
<text x="363" y="166.9" transform="rotate(-90 363 166.9)">4</text>
<text x="366.5" y="166.9" transform="rotate(-90 366.5 166.9)">5</text>
<text x="370.1" y="166.9" transform="rotate(-90 370.1 166.9)">6</text>
<text x="373.6" y="166.9" transform="rotate(-90 373.6 166.9)">7</text>
<text x="377.1" y="166.9" transform="rotate(-90 377.1 166.9)">8</text>
<text x="287.1" y="199.8">1</text>
<text x="287.1" y="203.3">2</text>
<text x="290.6" y="201.6">1</text>
<text x="287.1" y="206.9">3</text>
<text x="290.6" y="205.1">2</text>
<text x="290.6" y="208.6">3</text>
<text x="287.1" y="210.4">4</text>
<text x="290.6" y="212.2">4</text>
<text x="200.7" y="233.3">1</text>
<text x="287.1" y="228">1</text>
<text x="287.1" y="231.6">2</text>
<text x="290.6" y="229.8">1</text>
<text x="290.6" y="233.3">2</text>
<text x="200.7" y="236.9">2</text>
<text x="204.2" y="235.1">1</text>
<text x="204.2" y="238.6">2</text>
<text x="200.7" y="240.4">3</text>
<text x="200.7" y="243.9">4</text>
<text x="204.2" y="242.1">3</text>
<text x="204.2" y="245.7">4</text>
<text x="200.7" y="266.8">1</text>
<text x="204.2" y="268.6">1</text>
<text x="200.7" y="270.4">2</text>
<text x="204.2" y="272.1">2</text>
</g>
<g font-size="3.2">
<text x="79" y="240.7" transform="rotate(-90 79 240.7)">1</text>
<text x="96.7" y="240.7" transform="rotate(-90 96.7 240.7)">2</text>
<text x="79" y="260.4" transform="rotate(-90 79 260.4)">4</text>
<text x="89.6" y="260.4" transform="rotate(-90 89.6 260.4)">5</text>
<text x="96.7" y="260.4" transform="rotate(-90 96.7 260.4)">3</text>
</g>
<g font-size="2.8" fill="#840000">
<text x="154.2" y="43.1">1</text>
<text x="154.2" y="46.7">2</text>
<text x="161.9" y="44.5">GND</text>
<text x="217.5" y="44.5">VIN</text>
<text x="227" y="46.7">47</text>
<text x="227" y="43.1">48</text>
<text x="154.2" y="50.2">3</text>
<text x="154.2" y="53.7">4</text>
<text x="161.9" y="48">0_PWM_RX1_CRX2_CS1</text>
<text x="161.9" y="51.6">1_PWM_TX1_CTX2_MISO1</text>
<text x="217.5" y="51.6">3V3</text>
<text x="217.5" y="48">GND</text>
<text x="227" y="53.7">45</text>
<text x="227" y="50.2">46</text>
<text x="154.2" y="57.3">5</text>
<text x="161.9" y="58.6">3_PWM_LRCLK2</text>
<text x="161.9" y="55.1">2_PWM_OUT2</text>
<text x="188.7" y="55.1">23_PWM_A9_CRX1_MCLK1</text>
<text x="198.9" y="58.6">22_PWM_A8_CTX1</text>
<text x="227" y="57.3">44</text>
<text x="154.2" y="60.8">6</text>
<text x="154.2" y="64.3">7</text>
<text x="161.9" y="62.1">4_PWM_BCLK2</text>
<text x="161.9" y="65.7">5_PWM_IN2</text>
<text x="195.5" y="65.7">20_A6_TX5_LRCLK1</text>
<text x="197.2" y="62.1">21_A7_RX5_BCLK1</text>
<text x="227" y="64.3">42</text>
<text x="227" y="60.8">43</text>
<text x="154.2" y="67.8">8</text>
<text x="154.2" y="71.4">9</text>
<text x="161.9" y="69.2">6_PWM_OUT1D</text>
<text x="198.9" y="69.2">19_PWM_A5_SCL0</text>
<text x="227" y="71.4">40</text>
<text x="227" y="67.8">41</text>
<text x="154.2" y="74.9">10</text>
<text x="161.9" y="76.3">8_PWM_TX2_IN1</text>
<text x="161.9" y="72.7">7_PWM_RX2_OUT1A</text>
<text x="198.9" y="76.3">17_A3_TX4_SDA1</text>
<text x="198.9" y="72.7">18_PWM_A4_SDA0</text>
<text x="227" y="74.9">39</text>
<text x="154.2" y="78.4">11</text>
<text x="154.2" y="82">12</text>
<text x="161.9" y="79.8">9_PWM_OUT1C</text>
<text x="161.9" y="83.3">10_PWM_CS_MQSR</text>
<text x="188.7" y="83.3">15_PWM_A1_RX3_SPDIF&lt;</text>
<text x="198.9" y="79.8">16_A2_RX4_SCL1</text>
<text x="227" y="82">37</text>
<text x="227" y="78.4">38</text>
<text x="154.2" y="85.5">13</text>
<text x="154.2" y="89">14</text>
<text x="161.9" y="86.8">11_PWM_MOSI_CTX114_PWM_A0_TX3_SPDIF&gt;</text>
<text x="227" y="89">35</text>
<text x="227" y="85.5">36</text>
<text x="154.2" y="92.5">15</text>
<text x="161.9" y="90.4">12_PWM_MISO_MQSL 13_PWM_SCK_CRX1_LED</text>
<text x="161.9" y="93.9">3V3</text>
<text x="217.5" y="93.9">GND</text>
<text x="227" y="92.5">34</text>
<text x="154.2" y="96.1">16</text>
<text x="154.2" y="99.6">17</text>
<text x="161.9" y="97.4">24_PWM_A10_TX6_SCL2</text>
<text x="161.9" y="100.9">25_PWM_A11_RX6_SDA2</text>
<text x="204" y="97.4">41_A1_MIS01</text>
<text x="205.7" y="100.9">40_A16_CS1</text>
<text x="227" y="99.6">32</text>
<text x="227" y="96.1">33</text>
<text x="154.2" y="103.1">18</text>
<text x="154.2" y="106.6">19</text>
<text x="161.9" y="104.5">26_A12_MOSI1</text>
<text x="204" y="104.5">39_DAT2_TX5</text>
<text x="227" y="106.6">30</text>
<text x="227" y="103.1">31</text>
<text x="154.2" y="110.2">20</text>
<text x="154.2" y="113.7">21</text>
<text x="161.9" y="108">27_A13_SCK1</text>
<text x="161.9" y="111.5">28_PWM_RX7</text>
<text x="197.2" y="111.5">37_PWM_CMD_SCK2</text>
<text x="204" y="108">38_DAT3_RX5</text>
<text x="227" y="113.7">28</text>
<text x="227" y="110.2">29</text>
<text x="154.2" y="117.2">22</text>
<text x="161.9" y="115.1">29_PWM_TX7</text>
<text x="161.9" y="118.6">30_CRX3</text>
<text x="198.9" y="115.1">36_PWM_CLK_CS2</text>
<text x="200.6" y="118.6">35_DAT0_MOSI2</text>
<text x="227" y="117.2">27</text>
<text x="154.2" y="120.8">23</text>
<text x="154.2" y="124.3">24</text>
<text x="161.9" y="122.1">31_CTX3</text>
<text x="161.9" y="125.6">32_OUT1B</text>
<text x="200.6" y="122.1">34_DAT1_MISO2</text>
<text x="202.3" y="125.6">33_PWM_MCLK2</text>
<text x="227" y="124.3">25</text>
<text x="227" y="120.8">26</text>
<text x="219.2" y="136">R-</text>
<text x="227" y="134.7">65</text>
<text x="217.5" y="139.6">GND</text>
<text x="219.2" y="143.1">T+</text>
<text x="227" y="141.7">63</text>
<text x="227" y="138.2">64</text>
<text x="219.2" y="146.6">T-</text>
<text x="227" y="148.8">61</text>
<text x="227" y="145.3">62</text>
<text x="214.3" y="151" transform="rotate(-90 214.3 151)">Ethernet</text>
<text x="217.5" y="150.2">LED</text>
<text x="219.2" y="153.7">R+</text>
<text x="227" y="152.3">60</text>
</g>
<g font-size="2.1" fill="#840000">
<text x="199.2" y="44.2">(3.6v to 5.5v)</text>
<text x="201.2" y="51.3">(250mA max)</text>
</g>
</svg>
